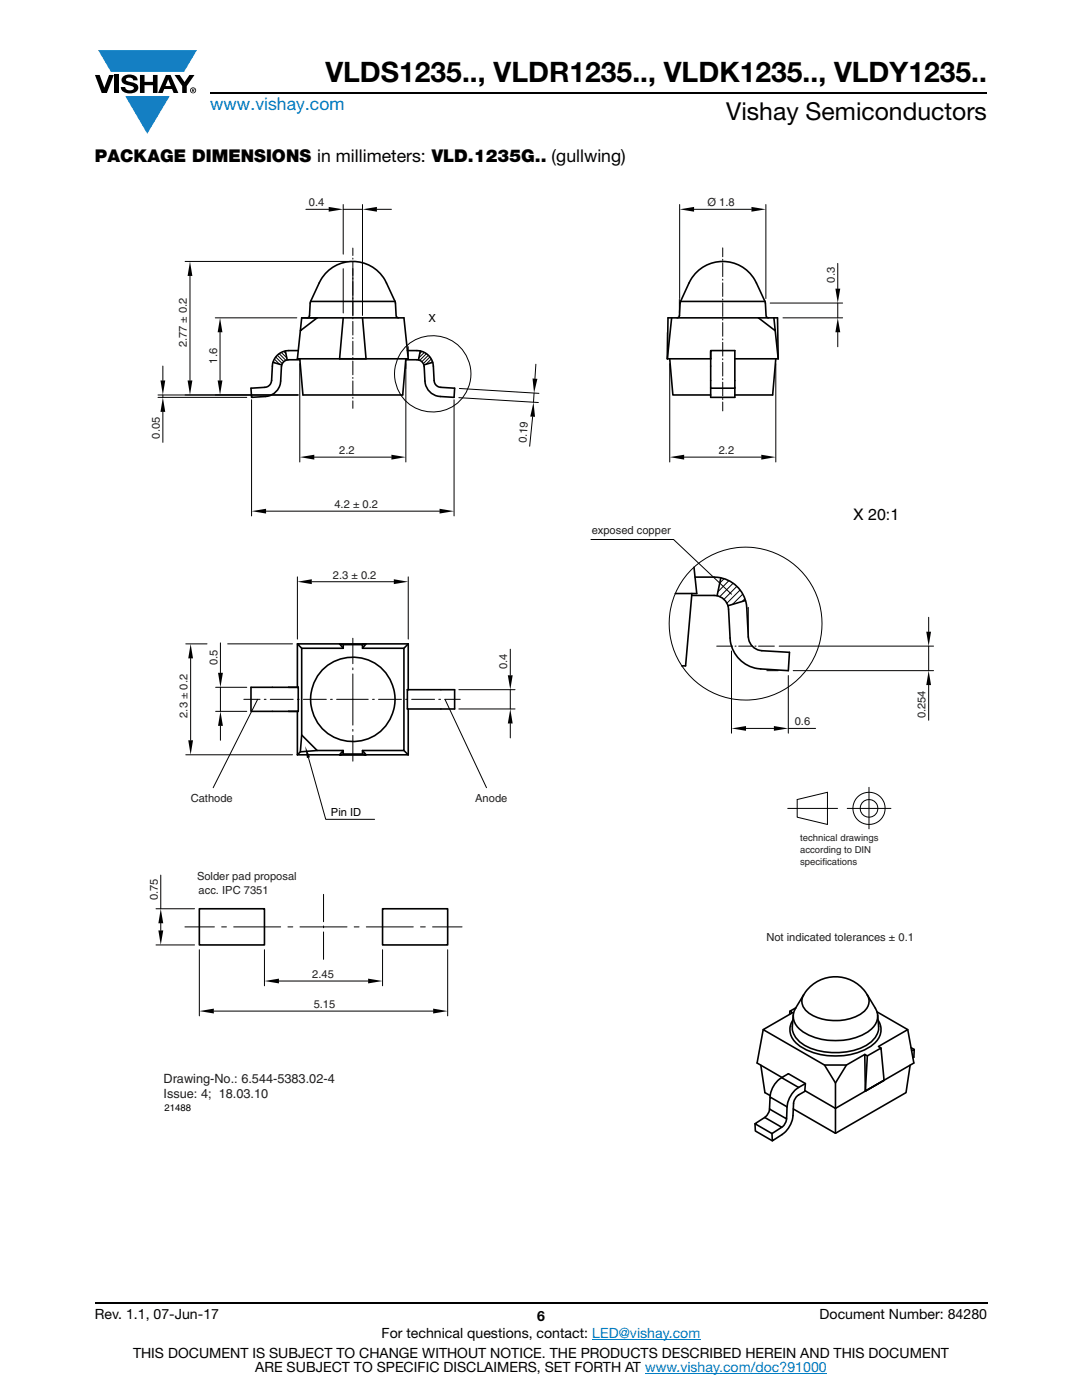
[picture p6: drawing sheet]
<svg xmlns="http://www.w3.org/2000/svg" width="216mm" height="279mm" viewBox="0 0 216 279" stroke-linecap="round" stroke-linejoin="round" font-family="sans-serif">
<g fill="#147fc3">
<path d="M19.6 10h19.7l-2.6 4.3h-1.1h-13.5z"/>
<path d="M25 19.2h8.9l-4.5 7.5z"/>
</g>
<g fill="#000">
<path d="M18.9 15h1l.9 2.5 1-2.5h.9l-1.4 3.6h-1zM22.9 15h.9v3.6h-.9zM24.6 15.3a2.1 2.1 0 0 1 2.8 .3l.1 .4h-.9a.79 .79 0 0 0-.7-.5 .79 .79 0 0 0-.8 .4l.3 .3 1 .2a1.08 1.08 0 0 1 1.2 1 1.08 1.08 0 0 1-1.1 1.2 1.73 1.73 0 0 1-2.4-1.2h.9a.96 .96 0 0 0 .8 .6 .96 .96 0 0 0 .9-.4 1.31 1.31 0 0 0-1.2-.6 1.03 1.03 0 0 1-1.1-.6 1.03 1.03 0 0 1 .2-1.1zM27.9 15h.9v1.3h1.7v-1.3h.9v3.6h-.9v-1.6h-1.7v1.6h-.9zM34.8 15h1.1l.9 1.4 1-1.4h1l-1.5 2.2v1.4h-.9v-1.4z"/>
<path d="M33.6 15.9l.5 1.3h-1.1zM33.1 15l-1.6 3.6h1l.3-.8h1.5l.3 .8h1l-1.6-3.6z"/>
<path d="M38.4 17.8h.2v.2h-.2zM38.3 17.7v.7h.1v-.3l.4 .3-.2-.3 .2-.2-.1-.2z"/>
<path d="M38.1 18a.46 .46 0 0 1 .9 0 .46 .46 0 0 1-.9 0zM37.9 18a.6 .6 0 0 0 1.2 0 .6 .6 0 0 0-1.2 0z"/>
</g>
<path d="M42 18.6h155M18.9 260h178.1" fill="none" stroke="#000" stroke-width=".36"/>
<path d="M118.2 267.3h21.5M128.7 274h36.3" fill="none" stroke="#007ec4" stroke-width=".2"/>
<path d="M29.6 39.2h156.7v188.6h-156.7z" fill="#fff"/>
<g fill="none" stroke="#000" stroke-width=".2">
<path d="M36.9 52.2h32.5M37.9 55.1v20.8M61 41.8h4.6M68.5 40.8v9.9M68.5 53.6v8.9M68.5 41.8h3.8M70.4 49.5v1.5M70.4 51.5v.2M70.4 52.2v10.9M72.3 40.8v22.2M75.2 41.8h2.9M135.6 59.8v2.7"/>
<path d="M135.6 40.8v18.8M138.5 41.8h11.4M144.2 49.5v1.7M144.2 51.7v.3M144.2 52.5v2.7M144.2 55.7v.2M144.2 56.4v2.8M144.2 59.7v.2M152.8 40.8v18.8M167.2 52.6v5M31.5 79.3h17.7M32.5 73.1v2.8"/>
<path d="M32.5 78.8v.5M43 63.4h16.2M43.9 66.3v9.6M50.2 79.8v23.2M54.5 72.1l.3 .3M54.7 71.7l1.1 1M55 71.2l1.3 1.4M55.3 70.9l1.3 1.3M55.7 70.6l1.3 1.3M56.1 70.3l1.1 1.1M56.6 70.1l.4 .5M59.5 78.8h-28"/>
<path d="M59.8 72.6v19.6M70.4 63.4v.2M70.4 64.1v2.8M70.4 67.4v.2M70.4 68.1v2.7M70.4 71.3v.3M70.4 72.1v2.7M70.4 75.3v.2M70.4 76v2.8M70.4 79.3v.2M81 71.6v20.6M81.5 69.2v1.9"/>
<path d="M84.2 70.1l-.4 .5M84.7 70.3l-1.1 1.1M85.1 70.6l-1.3 1.3M85.5 70.9l-1.3 1.3M85.8 71.2l-1.3 1.4M86 71.7l-1 1M86.3 72.1l-.3 .3M90.6 79.8v23.2M91.6 79.4l15.8 .9M91.7 77.5l15.8 1M106.6 78.4l-.1 1.9M106.9 72.7l-.2 2.9"/>
<path d="M133.2 66.4v5.2M133.6 72.6v19.6M144.2 60.4v2.7M144.2 63.6v.3M144.2 64.4v2.7M144.2 67.6v.2M144.2 68.3v2.8M144.2 71.6v.2M144.2 72.3v2.8M144.2 75.5v.3M144.2 76.3v2.7M144.2 79.5v.2"/>
<path d="M153.7 60.5h14.4M154.8 72.6v19.6M156.2 63.4h11.9M167.2 60.5v2.9M167.2 66.3v2.9M32.5 82.2v6.1M62.7 91.2h15.4M70.4 80v1.5M106.3 83.2l-.6 5.9M136.5 91.2h15.4M144.2 80.2v1.8M53.1 102h34.6"/>
<path d="M59.3 115.1v12.4M62.2 116.1h16.4M81.5 115.1v12.4M117.9 107.7h16.5l11.6 10.9M144.5 115.5l-.9 .9M145.4 115.9l-2.1 2.2M146.3 116.4l-2.7 2.7M147 117l-2.5 2.6M147.7 117.7l-2.7 2.7M148.2 118.6l-2 2M148.6 119.5l-.5 .5M37.1 128.5h4.2"/>
<path d="M38 131.4v16.3M43 137.2h6.2M44 128.3v6M44 137.2v4.8M45.4 128.5h13M48.7 139.6h3.2M51.4 139.6l-8.9 17.6M52.7 139.6h.4M53.9 139.6h4.6M59.3 139.6h.4M60.5 139.6h4.6M65.9 139.6h.4"/>
<path d="M70.4 127.4v5.1M70.4 133.3v.4M70.4 134.5v10.2M73.5 139.6h-6.3M74.3 139.6h.4M75.5 139.6h4.6M80.9 139.6h.4M82.1 139.6h4.6M87.6 139.6h.3M88.8 139.6h3M88.8 139.6l8.3 17.6M91.6 137.6h11.2"/>
<path d="M101.8 129.6v5.2M101.8 137.6v3.9M143 129h3.2M146 129.9v16.4M146.7 129h.2M147.4 129h2.7M149.3 121.2v5.9M150.6 129h.3M151.4 129h3.1M153 133.8h2.3M155.5 128.9h30.8M157.3 134.8v11.5"/>
<path d="M158.3 133.8h28M185.3 123.2v2.9M185.3 128.9v4.9M185.3 136.7v7M37.1 150.6h21.3M43 142h6.2M44 144.9v2.8M61.5 151.2l3.5 12.3h9.8M70.4 145.6v.3M70.4 146.8v5.1M91.6 141.5h11.2M101.8 144.4v2.9"/>
<path d="M148.9 145.4h5.5M157.3 145.4h5.4M159.1 159.6l6-1.5v6.4l-6-1.4zM173.4 157.1v8.3M32.1 174.6v6.8M64.6 178.5v5.5M157.2 161.3h9.9M169.1 161.3h8.7M31.1 188.6h7.7M31.1 181.4h7.7M32.1 184.3v1.4M36.9 185h5.9"/>
<path d="M39.8 189.5v13.2M44.2 185h1M46.6 185h9.4M52.8 189.5v7.2M55.7 195.8h17.8M57.5 185h.9M59.9 185h9.3M64.6 184.8v.4M64.6 186v5.5M70.7 185h.9M73.1 185h9.4M76.3 189.5v7.2"/>
<path d="M83.9 185h1M86.3 185h5.9M89.3 189.5v13.2M42.7 201.8h43.7"/>
<circle cx="86.3" cy="74.6" r="7.6"/>
<circle cx="148.8" cy="124.5" r="15.3"/>
<circle cx="173.4" cy="161.3" r="3.2"/>
<circle cx="173.4" cy="161.3" r="1.77"/>
</g>
<g fill="#000">
<path d="M37.9 52.2l.5 2.9h-1zM65.6 41.3l2.9 .5-2.9 .4zM72.3 41.8l2.9-.5v.9zM135.6 41.8l2.9-.5v.9zM149.9 41.3l2.9 .5-2.9 .4zM166.7 57.6h1l-.5 2.9zM32 75.9h1l-.5 2.9zM37.4 75.9h1l-.5 2.9zM43.9 63.4l.5 2.9h-1zM43.4 75.9h1l-.5 2.9zM106.3 75.5l.9 .1-.6 2.8zM167.2 63.4l.5 2.9h-1z"/>
<path d="M32.5 79.3l.5 2.9h-1zM59.8 91.2l2.9-.4v.9zM78.1 90.8l2.9 .4-2.9 .5zM106.5 80.3l.3 2.9-1-.1zM133.6 91.2l2.9-.4v.9zM151.9 90.8l2.9 .4-2.9 .5zM50.2 102l2.9-.5v1zM59.3 116.1l2.9-.5v1zM78.6 115.6l2.9 .5-2.9 .5zM87.7 101.5l2.9 .5-2.9 .5zM38 128.5l.5 2.9h-.9zM43.5 134.3h1l-.5 2.9z"/>
<path d="M101.3 134.8h1l-.5 2.8zM184.8 126.1h1l-.5 2.8zM185.3 133.8l.5 2.9h-1zM37.6 147.7h.9l-.5 2.9zM44 142l.5 2.9h-1zM60.9 148.9l1 2.2-.7 .2zM101.8 141.5l.5 2.9h-1zM146 145.4l2.9-.5v.9zM154.4 144.9l2.9 .5-2.9 .4zM31.6 185.7h1l-.5 2.9zM32.1 181.4l.5 2.9h-1zM52.8 195.8l2.9-.5v1z"/>
<path d="M73.5 195.3l2.8 .5-2.8 .5zM39.8 201.8l2.9-.5v1zM86.4 201.3l2.9 .5-2.9 .5z"/>
</g>
<g fill="none" stroke="#000" stroke-width=".32">
<path d="M54.5 72.3l1.7 .5M56.9 70l.4 1.8M59.5 70a5.3 5.3 0 0 0-3.9 .7 3.2 3.2 0 0 0-1.3 2.4l-.1 2.8M59.8 71.6l.6 7.2h20l.6-7.2M59.8 71.8h-2.2a1.46 1.46 0 0 0-1.4 1.4l-.2 2.8a3.2 3.2 0 0 1-3.1 3.1l-2.7 .2-.1-1.8 2.7-.2a1.44 1.44 0 0 0 1.4-1.4M62 60.2h16.8M62 60.1l-.2 2.9-.2 .3-.3 .1M62 60.1a14.3 14.3 0 0 1 3.6-6.2 7.4 7.4 0 0 1 11.5 2.6l1.7 3.6M63.3 63.4l-3.4 2.6 .3-2.6h20.4l.9 8.2h-22.2l.6-5.6M68.5 63.4l-.7 8.2M72.3 63.4l.7 8.2M78.8 60.1l.2 2.9 .2 .3 .3 .1"/>
<path d="M81.3 70a5.2 5.2 0 0 1 3.9 .7 3.2 3.2 0 0 1 1.3 2.4l.1 2.8a1.4 1.4 0 0 0 1.4 1.4l2.7 .2-.1 1.8-2.7-.2a3.2 3.2 0 0 1-3.1-3.1l-.2-2.8a1.46 1.46 0 0 0-1.4-1.4h-2.2M83.9 70l-.4 1.8M86.3 72.3l-1.7 .5M133.6 71.6l.7 7.2h7.5M134 63.4l-.8 8.2h8.6M135.8 60.2h16.8M135.8 60.1l-.2 2.9-.2 .3-.3 .1M135.8 60.1a14 14 0 0 1 3.6-6.2 7.4 7.4 0 0 1 11.5 2.6l1.7 3.6M141.8 70h4.8v9.3h-4.8zM141.8 77.5h4.8M141.8 71.6h.1M141.8 70.2v1.4"/>
<path d="M141.8 70.2h.1M146.6 71.6h8.7M151.3 63.4l3.4 2.6-.3-2.6M152.6 60.1l.3 2.9 .1 .3 .3 .1M154.7 66l.6 5.6M154.8 71.6l-.6 7.2h-7.6M155.3 71.6l-.2-8.2h-21.8l-.1 8.2M138.1 118.5l-1.3 14.4h-.7M138.5 113.2l.5 5.3h-4.3M138.7 115.2a13.9 13.9 0 0 1 6.1 .4 6.5 6.5 0 0 1 4.2 5.8l.3 5.7a2.91 2.91 0 0 0 2.7 2.8l5.5 .3-.2 3.6-5.5-.3a6.5 6.5 0 0 1-6.1-6.2l-.3-5.7a2.91 2.91 0 0 0-2.9-2.8h-4.5M143.8 115.3l-.7 3.6M148.7 119.8l-3.4 1.1"/>
<path d="M57.6 137.2h1.9v4.8h-9.4v-4.8h9.4M59.3 128.5v8.7M67.8 128.5h-8.5l.9 .9M67.8 128.5l.7 .9M67.8 128.5h5.2l-.7 .2M67.8 128.5l.7 .2M81.3 137.6h9.4v3.9h-9.4zM81.5 128.5h-8.5l-.7 .9M81.5 128.5l-.9 .9M81.5 128.5v9.1M59.3 150.6h22.2M59.3 142v8.6"/>
<path d="M60.2 146.7l-.3 3.3-.6 .6M63.3 149.8l-3.4 .2M67.8 150.6l.7-.1h3.8l.7 .1zM68.5 149.8h-5.2l-3.1-3.1v-17.3h8.3v-.7h3.8v.7h8.3v20.4h-8.3v.7M68.5 150.5v-.7l-.7 .8M72.3 149.8l.7 .8M80.6 149.8l.9 .8M81.5 141.5v9.1M39.8 181.4h13v7.2h-13zM76.3 181.4h13v7.2h-13zM160.4 198.5l-1.7 2.7a3.2 3.2 0 0 0 1 4.3 12.4 12.4 0 0 0 14.1 0 3.2 3.2 0 0 0 .9-4.3M160.4 198.5a2.7 2.7 0 0 0 1.1 3.7 9.9 9.9 0 0 0 11.1-.5 2.56 2.56 0 0 0 .5-3.2"/>
<path d="M160.4 198.5a7.4 7.4 0 0 1 12.7 0M173.1 198.5l1.6 2.7M151.8 212.6l.8 5.5 1.1 .5M152.3 205.5l-1.2 6.6 4.9 2.9M153.7 218.9l3.3 2v2.4l-3.5-2zM156 215.1a5.1 5.1 0 0 0-2.3 3.8M157.6 201.8v.6M158.2 203.6a3.5 3.5 0 0 0 .8 4.7 13.4 13.4 0 0 0 12.7 1.6 5.6 5.6 0 0 0 4.1-4.1l-.1-1-.5-1.2M158.3 202.6l-.2 2.3a4.4 4.4 0 0 0 3 4 13.7 13.7 0 0 0 12.3-.6 4 4 0 0 0 1.9-3.4l-.2-2.3M158.8 201.1l-1.2 .7 .5 .3-5.8 3.4 12.2 7.1h4.4l3.7-2.2M159.4 217a5.2 5.2 0 0 0-2.4 3.9M160.7 216.2l-1.3 .8-3.4-1.9 1.3-.8 3.4 1.9-.1 1.5 6.1 3.5"/>
<path d="M160.7 217.7a3.9 3.9 0 0 0-2 1.5l-.4 1a8.3 8.3 0 0 1-.5 4l-.6 1.1a8.3 8.3 0 0 1-3.1 2.4l-.1-1.5M164.5 212.6l2.2 3.5v5.1M168.9 212.6l-2.2 3.5M173.1 210.7l-.5-.3 .1 7.4 3.7-2.2M173.1 210.7l2.7-1.5 .6 6.4-3.7 2.2zM175 201.9l6.1 3.6-5.8 3.4 .5 .3M181.1 205.5l1.2 6.6-15.6 9.1M181.6 212.6l-.8 5.5-14.1 8.1M181.8 209.1l.6 .3M181.9 209.7l.5-.3-.1 1.6-.1 .1M150.6 224.3l2-1.3 3.4 2-2 1.2zM150.6 224.3l.1 1.4 3.4 2"/>
<path d="M153.5 221.3l-.2 1-.7 .7M157 223.3l-.3 .9-.7 .8M158.3 221.3l8.4 4.9M166.7 221.2v5"/>
<circle cx="70.4" cy="139.6" r="8.4"/>
</g>
<text font-size="5.6" x="64.9" y="16.4">VLDS1235.., VLDR1235.., VLDK1235.., VLDY1235..</text>
<text font-size="4.9" x="144.9" y="24">Vishay Semiconductors</text>
<text font-size="3.5" fill="#007ec4" x="42" y="21.9">www.vishay.com</text>
<text font-size="3.5" x="18.9" y="32.3">PACKAGE DIMENSIONS in millimeters: VLD.1235G.. (gullwing)</text>
<text font-size="3.2" x="170.2" y="103.7">X 20:1</text>
<g font-size="2.8">
<text x="18.9" y="263.3">Rev. 1.1, 07-Jun-17</text>
<text x="107.2" y="263.6">6</text>
<text x="163.6" y="263.3">Document Number: 84280</text>
<text x="76.2" y="267.1">For technical questions, contact: LED@vishay.com</text>
<text x="26.5" y="271">THIS DOCUMENT IS SUBJECT TO CHANGE WITHOUT NOTICE. THE PRODUCTS DESCRIBED HEREIN AND THIS DOCUMENT</text>
<text x="50.9" y="273.8">ARE SUBJECT TO SPECIFIC DISCLAIMERS, SET FORTH AT www.vishay.com/doc?91000</text>
</g>
<g font-size="2.5" fill="#231f20">
<text x="32.6" y="216">Drawing-No.: 6.544-5383.02-4</text>
<text x="32.6" y="219.1">Issue: 4; 18.03.10</text>
</g>
<g font-size="2.2" fill="#231f20">
<text x="61.6" y="41.2">0.4</text>
<text x="141.2" y="41.1">Ø 1.8</text>
<text x="166.6" y="56.4" transform="rotate(-90 166.6 56.4)">0.3</text>
<text x="37.3" y="69.3" transform="rotate(-90 37.3 69.3)">2.77 ± 0.2</text>
<text x="43.3" y="72.6" transform="rotate(-90 43.3 72.6)">1.6</text>
<text x="31.9" y="87.5" transform="rotate(-90 31.9 87.5)">0.05</text>
<text x="105" y="88.5" transform="rotate(-87 105 88.5)">0.19</text>
<text x="67.7" y="90.7">2.2</text>
<text x="143.4" y="90.7">2.2</text>
<text x="66.7" y="101.4">4.2 ± 0.2</text>
<text x="118.1" y="106.6">exposed copper</text>
<text x="66.4" y="115.5">2.3 ± 0.2</text>
<text x="43.4" y="132.8" transform="rotate(-90 43.4 132.8)">0.5</text>
<text x="101.2" y="133.5" transform="rotate(-90 101.2 133.5)">0.4</text>
<text x="37.4" y="143.2" transform="rotate(-90 37.4 143.2)">2.3 ± 0.2</text>
<text x="184.7" y="143.4" transform="rotate(-90 184.7 143.4)">0.254</text>
<text x="158.6" y="144.8">0.6</text>
<text x="38" y="160">Cathode</text>
<text x="94.8" y="160">Anode</text>
<text x="31.5" y="179.6" transform="rotate(-90 31.5 179.6)">0.75</text>
<text x="39.3" y="175.7">Solder pad proposal</text>
<text x="39.6" y="178.5">acc. IPC 7351</text>
<text x="152.9" y="187.8">Not indicated tolerances ± 0.1</text>
<text x="62.3" y="195.2">2.45</text>
<text x="62.6" y="201.2">5.15</text>
</g>
<g font-size="2.2">
<text x="85.5" y="64.3">X</text>
<text x="66" y="162.9">Pin ID</text>
</g>
<g font-size="1.9" fill="#231f20">
<text x="159.6" y="167.8">technical drawings</text>
<text x="159.6" y="172.6">specifications</text>
<text x="159.6" y="170.3">according to DIN</text>
</g>
<text font-size="1.9" x="32.8" y="221.7">21488</text>
</svg>
